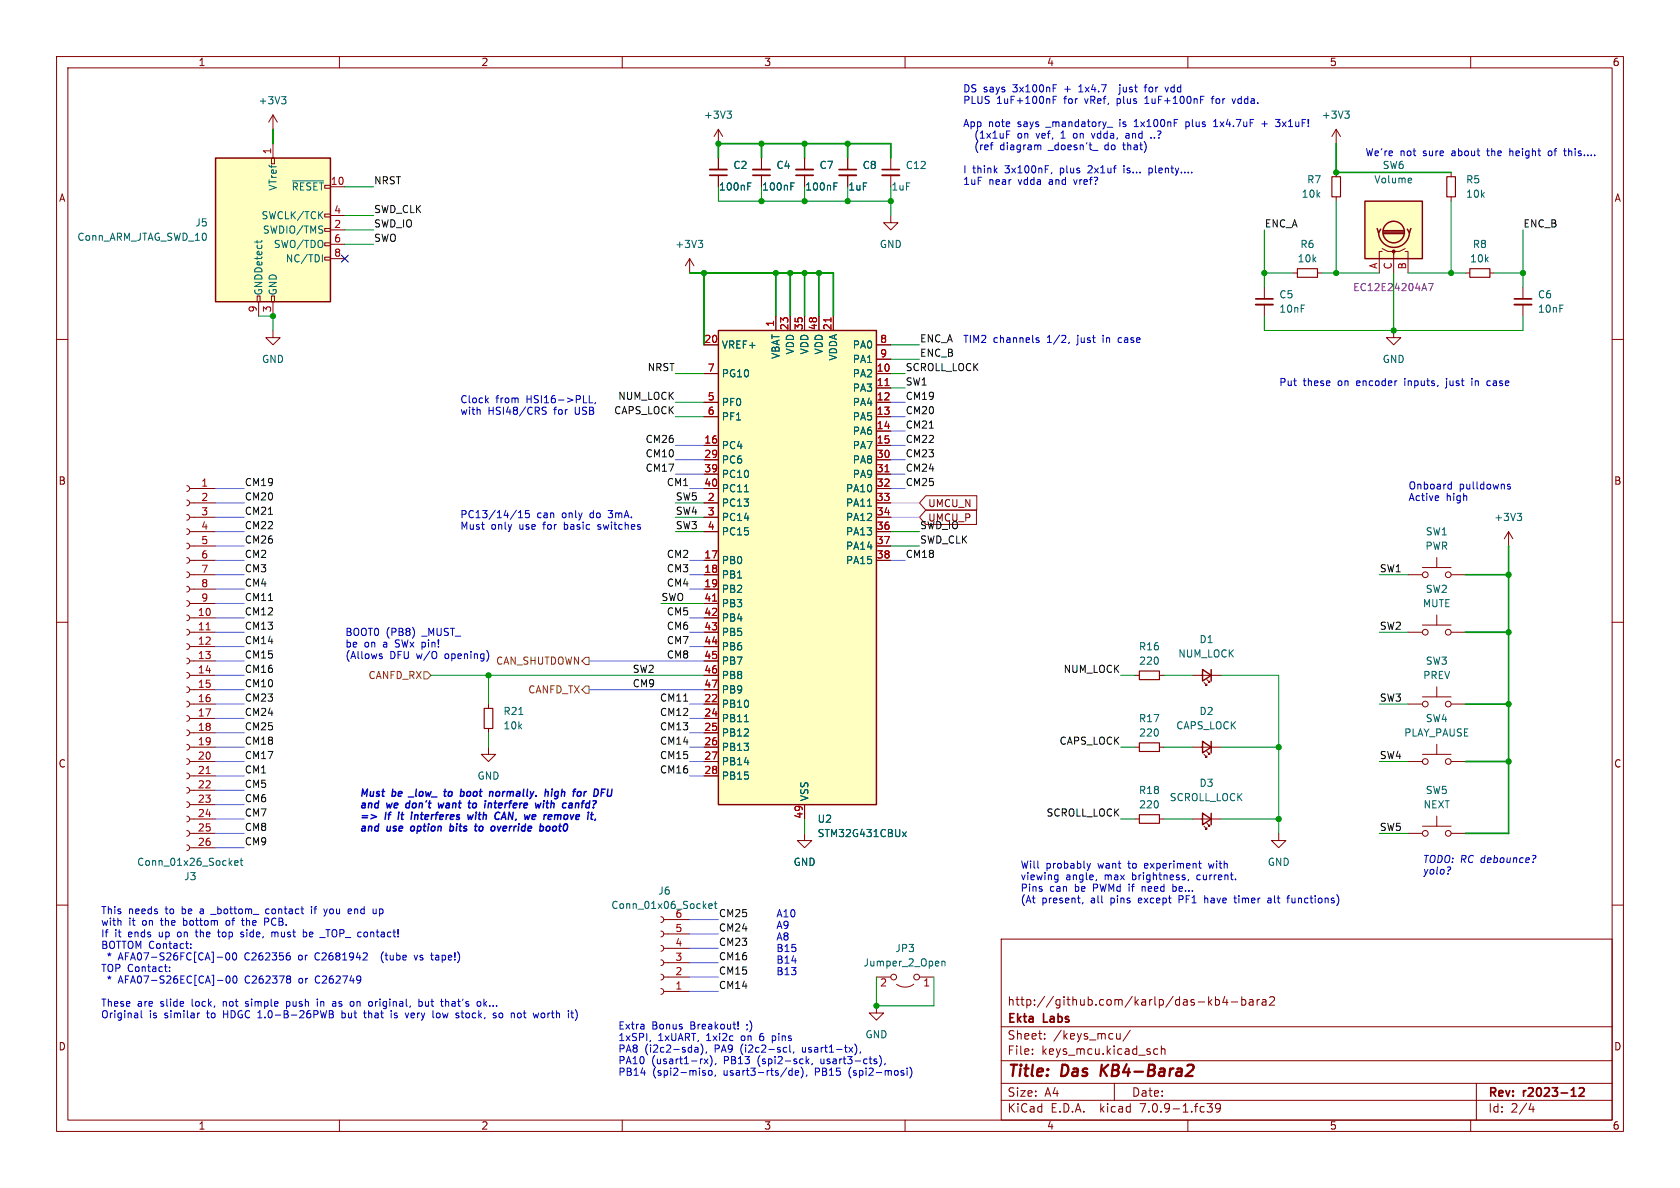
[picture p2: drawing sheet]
<svg xmlns="http://www.w3.org/2000/svg" width="297mm" height="210mm" viewBox="0 0 297 210" stroke-linecap="round" stroke-linejoin="round" font-family="sans-serif">
<g fill="none" stroke="#840000" stroke-width=".18">
<path d="M10 10h277v190h-277zM12 12h273v186h-273zM60 10v2M110 10v2M160 10v2M210 10v2M260 10v2M48 27.9h.5v1.1h-.5zM48.3 20.3v2.6M48.3 25.4v2.5M48.3 20.3l-.8 1.3M48.3 20.3l.7 1.3"/>
<path d="M57.4 37.8h1v.6h-1zM58.4 33h2.6M58.4 38.1h2.6M127 22.9v2.5M127 27.9v2.1M127 31v2M127 22.9l-.8 1.2M127 22.9l.8 1.2M134.6 27.9v2.1M134.6 31v2M142.2 27.9v2.1M142.2 31v2"/>
<path d="M149.9 27.9v2.1M149.9 31v2M157.5 38.1v1.3h1.2l-1.2 1.2-1.3-1.2h1.3M157.5 27.9v2.1M157.5 31v2M236.2 22.9l-.7 1.2M236.2 22.9v2.5M236.2 30.5v.7M236.2 34.8v.8M236.2 22.9l.8 1.2M256.5 30.5v.7M256.5 34.8v.8"/>
<path d="M10 60h2M45.5 52.3h.5v1h-.5zM45.7 53.3v2.6M48 52.3h.5v1h-.5zM48.3 58.4v1.3h1.2l-1.2 1.3-1.3-1.3h1.3M48.3 53.3v2.6M57.4 42.9h1v.5h-1zM57.4 40.4h1v.5h-1zM57.4 45.5h1v.5h-1zM58.4 40.6h2.6M58.4 43.2h2.6M58.4 45.7h2.6"/>
<path d="M121.9 45.7l-.7 1.3M121.9 45.7v2.6M121.9 45.7l.8 1.3M137.2 55.9v2.5M139.7 55.9v2.5M142.2 55.9v2.5M144.8 55.9v2.5M147.3 55.9v2.5M223.5 50.8v2M223.5 53.8v2.1M228.6 48.3h.8M232.9 48.3h.8"/>
<path d="M244.3 44.5h-.5v3.8M244.3 43.9l1.1 .6h1v.5M246.4 58.4v1.3h1.2l-1.2 1.3-1.3-1.3h1.3M248.4 44.5h.5v3.8M248.4 43.9l-1 .6h-1v3.8M259.1 48.3h.7M263.4 48.3h.8M269.2 50.8v2M269.2 53.8v2.1M285 60h2M124.5 66h2.5M124.5 71.1h2.5"/>
<path d="M124.5 73.7h2.5M124.5 78.7h2.5M124.5 61h2.5M154.9 66h2.6M154.9 68.6h2.6M154.9 71.1h2.6M154.9 73.7h2.6M154.9 76.2h2.6M154.9 78.7h2.6M154.9 61h2.6M154.9 63.5h2.6M33 98.6l.4 .1 .1 .4-.1 .3-.4 .2"/>
<path d="M33 96l.4 .2 .1 .3-.1 .4-.4 .1M33 93.5l.4 .1 .1 .4-.1 .4-.4 .1M33 90.9l.4 .2 .1 .4-.1 .3-.4 .1M33 88.4l.4 .1 .1 .4-.1 .4-.4 .1M33 85.9l.4 .1 .1 .4-.1 .3-.4 .2M33.5 99.1h4.6M33.5 96.5h4.6M33.5 94h4.6M33.5 91.4h4.6M33.5 88.9h4.6M33.5 86.4h4.6M124.5 99.1h2.5"/>
<path d="M124.5 94h2.5M124.5 91.4h2.5M124.5 88.9h2.5M124.5 86.4h2.5M124.5 81.3h2.5M124.5 83.8h2.5M154.9 99.1h2.6M154.9 96.5h2.6M154.9 94h2.6M154.9 91.4h2.6M154.9 88.9h2.6M154.9 86.4h2.6"/>
<path d="M154.9 81.3h2.6M154.9 83.8h2.6M163.7 90.2h8.9v2.5h-8.9l-1.1-1.3zM163.7 87.6h9v2.6h-9l-1.1-1.3zM254 98.6v1.7M266.7 94l-.8 1.3M266.7 94v2.5M266.7 94l.8 1.3M10 110h2M33 118.9l.4 .1 .1 .4-.1 .4-.4 .1M33 116.3l.4 .2 .1 .4-.1 .3-.4 .1M33 113.8l.4 .1 .1 .4-.1 .4-.4 .1"/>
<path d="M33 111.3l.4 .1 .1 .4-.1 .3-.4 .2M33 108.7l.4 .2 .1 .3-.1 .4-.4 .1M33 106.2l.4 .1 .1 .4-.1 .4-.4 .1M33 103.6l.4 .2 .1 .4-.1 .3-.4 .1M33 101.1l.4 .1 .1 .4-.1 .4-.4 .1M33.5 101.6h4.6M33.5 111.8h4.6M33.5 119.4h4.6M33.5 116.8h4.6M33.5 114.3h4.6M33.5 109.2h4.6M33.5 106.7h4.6"/>
<path d="M33.5 104.1h4.6M124.5 101.6h2.5M124.5 111.8h2.5M124.5 119.4h2.5M124.5 116.8h2.5M124.5 114.3h2.5M124.5 109.2h2.5M124.5 106.7h2.5M124.5 104.1h2.5M200.7 119.4h.7M205 119.4h.7M210.8 119.4h5.1"/>
<path d="M248.9 101.6h2.6M248.9 111.8h2.6M251.5 100.3h5M251.5 110.5h5M254 108.7v1.8M256.5 101.6h2.6M256.5 111.8h2.6M285 110h2M33 139.2l.4 .1 .1 .4-.1 .4-.4 .1M33 136.7l.4 .1 .1 .4-.1 .3-.4 .2M33 134.1l.4 .2 .1 .3-.1 .4-.4 .1M33 131.6l.4 .1 .1 .4-.1 .4-.4 .1"/>
<path d="M33 129l.4 .2 .1 .4-.1 .3-.4 .1M33 126.5l.4 .1 .1 .4-.1 .4-.4 .1M33 124l.4 .1 .1 .4-.1 .3-.4 .2M33 121.4l.4 .2 .1 .3-.1 .4-.4 .1M33.5 139.7h4.6M33.5 137.2h4.6M33.5 134.6h4.6M33.5 132.1h4.6M33.5 129.5h4.6M33.5 127h4.6M33.5 124.5h4.6M33.5 121.9h4.6"/>
<path d="M86.4 132.1v1.3h1.2l-1.2 1.2-1.3-1.2h1.3M86.4 124.5v.7M86.4 128.8v.7M124.5 137.2h2.5M124.5 134.6h2.5M124.5 132.1h2.5M124.5 129.5h2.5M124.5 127h2.5M124.5 124.5h2.5M124.5 121.9h2.5M200.7 132.1h.7M205 132.1h.7"/>
<path d="M210.8 132.1h5.1M212.9 133.4l.5 .5h-.3h.3v-.3M212.9 120.7l.5 .5h-.3h.3v-.3M213.4 132.8l.5 .6h-.3h.3v-.3M213.4 120.1l.5 .6h-.3h.3v-.3M248.9 134.6h2.6M248.9 124.5h2.6M251.5 123.2h5M251.5 133.4h5M254 121.4v1.8M254 131.6v1.8M256.5 134.6h2.6"/>
<path d="M256.5 124.5h2.6M10 160h2M33 149.4l.4 .1 .1 .4-.1 .3-.4 .2M33 146.8l.4 .2 .1 .3-.1 .4-.4 .1M33 144.3l.4 .1 .1 .4-.1 .4-.4 .1M33 141.7l.4 .2 .1 .4-.1 .3-.4 .1M33.5 149.9h4.6M33.5 147.3h4.6M33.5 144.8h4.6M33.5 142.2h4.6M142.2 147.3v1.3h1.3l-1.3 1.3-1.2-1.3h1.2M142.2 142.2v2.6"/>
<path d="M200.7 144.8h.7M205 144.8h.7M210.8 144.8h5.1M212.9 146.1l.5 .5h-.3h.3v-.3M213.4 145.5l.5 .6h-.3h.3v-.3M226.1 147.3v1.3h1.2l-1.2 1.3-1.3-1.3h1.3M248.9 147.3h2.6M251.5 146.1h5M254 144.3v1.8M256.5 147.3h2.6M285 160h2M116.8 162.1l.4 .1 .1 .4-.1 .3-.4 .2"/>
<path d="M116.8 164.6l.4 .1 .1 .4-.1 .4-.4 .1M116.8 167.1l.4 .2 .1 .4-.1 .3-.4 .1M116.8 169.7l.4 .1 .1 .4-.1 .4-.4 .1M116.8 172.2l.4 .2 .1 .3-.1 .4-.4 .1M116.8 174.8l.4 .1 .1 .4-.1 .3-.4 .2M117.3 162.6h4.6M117.3 165.1h4.6M117.3 167.6h4.6M117.3 170.2h4.6M117.3 172.7h4.6M117.3 175.3h4.6M154.9 177.8v1.3h1.3l-1.3 1.2-1.2-1.2h1.2"/>
<path d="M154.9 172.7h2.6M158.5 174a2.54 2.54 0 0 0 3 0M162.6 172.7h2.5M177 166h108v32h-108zM213.7 176.2v1.5M213.8 177.1l.4 .6M214.2 176.7l-.5 .6M214.9 176.2v1.5M214.9 176.8l.4-.1 .3 .3v.4l-.1 .2h-.6M216.5 176.1l-.3 1.1h.9M216.9 176.7v1M217.7 177.1h1.1"/>
<path d="M219.5 176.8l.5-.1 .2 .3v.4l-.1 .2h-.6M219.5 176.2v1.5M220.9 176.8h.6v.9M221.5 177.1h-.5a.29 .29 0 0 0-.2 .3 .29 .29 0 0 0 .2 .3l.5-.1M222.2 176.7v1M222.7 176.7l-.3 .1-.2 .2M223.2 176.8h.5l.1 .9M223.8 177.1h-.5a.29 .29 0 0 0-.2 .3 .29 .29 0 0 0 .2 .3l.5-.1M224.5 176.3l.5-.1 .2 .1 .1 .3-.9 1.1h.9M60 198v2M110 198v2M160 198v2"/>
<path d="M177 194.5h108M177 191.5h108M177 187.5h108M177 181.5h108M182.5 186.3v.1M182.5 185.5v.1M184.7 183.6v.1M184.7 182.8v.1M197 191.5v3M198 182.7v1M198 183.6l-.2 .1-.3-.1M199.8 182.1l-1.3 2"/>
<path d="M204.7 185.5l-.5-.1-.2 .3v.4l.1 .2h.6M205.3 185.5l.2-.1 .4 .1 .1 .9M205.3 184.9v1.5M210 198v2M213.4 195.1h.9l-.5 .6 .4 .1v.7l-.2 .1-.5-.1M215.7 195.7l-.2 .3h-.3l-.3-.3 .1-.5 .5-.1 .2 .1a.99 .99 0 0 1-.4 1.4h-.3M260 198v2M261 191.5v6.5M270.7 195l-.4 1.1h.9M271 195.6v1"/>
<circle cx="252" cy="111.8" r=".51"/>
<circle cx="252" cy="101.6" r=".51"/>
<circle cx="256" cy="101.6" r=".51"/>
<circle cx="256" cy="111.8" r=".51"/>
<circle cx="252" cy="124.5" r=".51"/>
<circle cx="252" cy="134.6" r=".51"/>
<circle cx="256" cy="124.5" r=".51"/>
<circle cx="256" cy="134.6" r=".51"/>
<circle cx="252" cy="147.3" r=".51"/>
<circle cx="256" cy="147.3" r=".51"/>
<circle cx="158" cy="172.7" r=".51"/>
<circle cx="162.1" cy="172.7" r=".51"/>
</g>
<path d="M125.5 31h3M133.1 31h3M140.7 31h3.1M148.3 30h3.1M156 30h3M222 52.8h3M267.7 52.8h3.1M277.8 193.8h.8M279.2 192.4l.6-.1 .2 .1 .1 .3-1 1.1h1" fill="none" stroke="#840000" stroke-width=".3"/>
<path d="M194.8 188.2l-.3 2M195.9 188.2l-1.3 1.2M210.7 188.2a.45 .45 0 0 1 .3 .6l-.1 .3-1.3 1.1h1.2" fill="none" stroke="#840000" stroke-width=".4"/>
<g fill="none" stroke="#006464" stroke-width=".18">
<path d="M49.8 17.1h.8l-.5 .5M50.3 17.6l.3 .2v.3l-.3 .3M128.5 19.6h.8l-.4 .5M237.7 19.6h.8l-.4 .5M51.7 32h5.5M129.1 20.1l.2 .3v.3l-.2 .2M132.2 32.9h.4M132.2 32.3h.6M139.8 32.9h.4M139.8 32.3h.6M147.4 32.9h.5M147.4 32.3h.6"/>
<path d="M238.3 20.1l.2 .3v.3l-.2 .2M249.4 31.5l.2 .3-.6 .1M249.5 32.3h-.1M45.5 42.5v.5M46.3 42.5l-.1 .2M57 45v1.3M123.4 42.5h.8l-.4 .5M124 43l.2 .2v.3l-.2 .3M131.6 86.9h.7M153.4 89.5h.7M268.2 90.7h.8l-.4 .5M268.8 91.2l.2 .3v.3l-.2 .2"/>
<path d="M91.7 126.3h.8M131.6 127.6h.7M41.5 152.6l.6-.2-.1-.2-.3-.1-.2 .2v.6h.5M42.5 152.1h.4M42.6 151.7v1.1l.3 .2M126.3 159.8h.5M126.5 159.3v1.2M159.5 147.1l.7 .8M160.2 147.1l-.7 .8M125.3 160.2l.6-.1v-.3h-.4l-.2 .1 .1 .6h.5M166.5 169.9v.9M166.5 170l.2-.1 .3 .1 .1 .8"/>
</g>
<path d="M125.5 30h3M133.1 30h3M140.7 30h3.1M148.3 31h3.1M156 31h3M222 53.8h3M267.7 53.8h3.1" fill="none" stroke="#840000" stroke-width=".33"/>
<path d="M146.9 56.2v.7M156.5 68.2h.7M156.5 83.4h.7M36.4 111.3h.8M126 106.3h.7M36.4 136.7h.8" fill="none" stroke="#a90000" stroke-width=".18"/>
<path d="M235.5 31.2h1.5v3.6h-1.5zM255.8 31.2h1.5v3.6h-1.5zM229.4 47.5h3.5v1.5h-3.5zM259.8 47.5h3.6v1.5h-3.6zM201.4 118.6h3.6v1.5h-3.6zM85.6 125.2h1.5v3.6h-1.5zM201.4 131.3h3.6v1.5h-3.6zM201.4 144h3.6v1.5h-3.6z" fill="none" stroke="#840000" stroke-width=".2"/>
<g fill="#ffffc2" stroke="#ffffc2" stroke-width=".18">
<path d="M38.1 27.9h20.3v25.4h-20.3z"/>
<path d="M241.3 35.6h10.2v10.1h-10.2z"/>
<path d="M127 58.4h27.9v83.8h-27.9z"/>
</g>
<g fill="none" stroke="#840000" stroke-width=".25">
<path d="M38.1 27.9h20.3v25.4h-20.3zM241.3 35.6h10.2v10.1h-10.2zM127 58.4h27.9v83.8h-27.9zM243.5 40.4l.2 .7 .4-.6M243.7 41a2.73 2.73 0 0 0 2.7 2.7 2.73 2.73 0 0 0 2.8-2.7M244.6 41.3h3.6M244.6 41h3.6M244.6 40.8h3.6M249.4 40.4l-.2 .7-.4-.6M212.6 118.4l1.5 1-1.5 1zM214.1 118.4v2M212.6 131.1l1.5 1-1.5 1z"/>
<path d="M214.1 131.1v2M212.6 143.8l1.5 1-1.5 1zM214.1 143.8v2"/>
<circle cx="246.4" cy="41" r="1.9"/>
</g>
<circle cx="246.4" cy="44.4" r=".25" fill="#840000" stroke="#840000" stroke-width=".18"/>
<path d="M252.5 50.1h.9l-.6 1.3" fill="none" stroke="#840084" stroke-width=".18"/>
<path d="M74.9 118.7h.7l.6 .7-.6 .6h-.7zM103.5 116.2h.6v1.3h-.6l-.6-.7zM103.5 121.3h.6v1.3h-.6l-.6-.7z" fill="none" stroke="#725600" stroke-width=".18"/>
<path d="M164.3 75.7h.7M47.5 90.9h.7M47.5 106.2h.7M120.9 123.9h.7" fill="none" stroke="#0f0f0f" stroke-width=".18"/>
<g fill="none" stroke="#0000c2" stroke-width=".18">
<path d="M186.2 15h.6M186.2 17.6h.4M186.8 17h-.6v1.3M190.7 16.2h.7M190.8 15.3h-.1M198 15v.1M198 15.4l-.1 1.2M202.3 15.4h.5M202.4 18.3h.7M202.6 17.2l-.2 .2M202.8 15l-.3 .2v1M206 15.4l.3 .8 .3-.8"/>
<path d="M212.3 17h.6M214.1 17.4h.5M214.6 17l-.3 .2v1.1M217.8 17.4l.3 .9 .3-.9M185.3 26.6h.9M185.9 30.5l-.1 .2M187.6 24.4h.7M190.2 23.6h-.3l-.1 .2v.5l.4 .1M193 23.6l.3 .8 .3-.8M195.4 25.7l-.1 .2 .1 .5M195.7 22.5h1M198.5 25.6h.4"/>
<path d="M198.6 25.2v1.1l.3 .2M198.7 29.3v.1M198.7 29.7v.9M199.1 23.6h.5v.8M199.6 23.9h-.4l-.2 .2 .2 .3h.4M200.5 22.4h.7M200.8 21.3l-.3 .2M203.1 29.7v1.3M203.1 30.5l.4 .1M203.5 29.7l-.4 .1M204.1 24.3v.1M209.6 22.3l.4 .1"/>
<path d="M209.6 21.5v1.3M210 21.5l-.4 .1M214.5 22.4h.8M214.5 21.5l.4-.4v1.3M223.1 21.9h.9M223.6 21.4v1M225.5 21.1h.8l-.4 .5 .3 .1 .1 .4-.3 .3h-.3M266.9 26.3v1.2M267.1 26.7l-.2 .1M274.1 26.7h-.3l-.1 .2 .1 .5 .3 .1M276.4 26.7h.5M276.6 27.3l.3 .2"/>
<path d="M183.2 59.9l.5 .4-.2 .2h-.3M183.6 59.8l-.3-.1-.1 .2M197.9 59.7l-.2 .2v.4l.2 .2M86 70.7l.3 .5M86.3 70.4l-.4 .4M95.9 72.5l.5 .2 .2 .3-.3 .2h-.5M104.2 69.9v1.3h.6M105.3 71.1l-.2 .3M189 60.5l-.1 .2M255.7 68.4l-.2 .2M255.7 66.9v.1M260.2 66.9v.1"/>
<path d="M260.2 67.3v.9M262.9 67.9l.2 .3 .4-.1M263.5 67.4l-.4-.1-.2 .3M91.3 90.2l-1.1 1.6M91.7 91.5h.7M91.7 90.6l.3-.3v1.2M93.5 90.3h-.6v.6l.2-.2 .4 .1 .1 .2-.1 .4-.1 .1-.5-.1M105.7 93.5l.1 .1M105.9 92.7l-.2 .2 .2 .2M254.3 87.7v.2l-.6 .2M256.2 85.6l.4 .1M256.6 85.2v1.2"/>
<path d="M256.6 86.4h-.4M267 85.7l-.3-.1-.2 .2 .1 .2 .4 .1v.3h-.5M67.1 115.9l.5 .3-.1 .2h-.3M67.1 115.6h.4M73.2 111.4v.9M86.3 115.3l.1 .5-.1 .7M186.7 154.7h.3M187 154.7v1l-.1 .2h-.3M187 155.5h-.3M191.4 159.5l-.1 .3M192.2 152.6l.3 .9M192.5 153.5l-.2 .3"/>
<path d="M192.8 152.6l-.3 .9M193.9 155.5l-.2 .2M201.9 156.7v.9M202.1 156.7l-.2 .1M207.4 156.3v1.3M207.4 157.5l.3 .1M207.7 156.7l-.3 .1M208.4 158.3v1.3M208.4 159h.5M210.1 155.5l-.1 .2M211.9 152.6h.5M212.1 153.4l.3 .1"/>
<path d="M213 158.3v1.3M213.3 158.8l-.3 .1M213.6 152.6l.3 .9M218.1 158.8h.5M218.3 158.3v1.1l.3 .2M224.2 158.8h.4l.1 .8M224.7 159.1h-.4l-.2 .2 .2 .3 .4-.1M227.5 158.8h.5M228 158.3l-.3 .1M228.4 158.8v.6l.2 .2M256.3 153.3l.2 .1-.1 .3M271.1 151.2h.3l.1 .2-.3 .4"/>
<path d="M25 178.7v1l.1 .2M30 171.6v.1M30 171v.1M33.7 167.5v.2M33.7 166.9v.1M34.5 164.8h.5M34.7 164.3l.1 1.3M34.9 179.1v.8M35.3 179.1l-.4 .2M37.2 161.6h1M38.4 169.2h.9M38.4 164.8h.5"/>
<path d="M38.4 173.3h1M38.6 164.3v1.1l.3 .2M40 168.6l.2-.2a.68 .68 0 0 1 .4 .7 .68 .68 0 0 1-.4 .6l-.2-.1-.1-.4zM40.1 162.8l-.1 .2 .1 .5M40.1 172.6l.2-.1a.68 .68 0 0 1 .4 .7 .68 .68 0 0 1-.4 .6l-.2-.1-.1-.4zM41.2 168.6l.2-.2a.68 .68 0 0 1 .4 .7 .68 .68 0 0 1-.4 .6l-.2-.1-.1-.4zM41.3 172.6l.2-.1a.68 .68 0 0 1 .4 .7 .68 .68 0 0 1-.4 .6l-.2-.1-.1-.4zM42.7 162.7h.5M42.9 162.3v1.1l.3 .2M43 164.8h-.3l-.1 .2 .5 .4M43.1 165.4l-.2 .2h-.3M43.4 177.8l.1 .1"/>
<path d="M43.6 177l-.2 .2 .2 .3M47.4 162.4l-.6-.1v1.3M47.4 162.9l-.6 .1M47.5 160.7h-.4l-.1 .2v.5l.5 .1M48.1 164.9l.3-.1 .2 .1M48.1 164.8v.8M48.6 164.9v.7M48.8 164.8l-.2 .1M50.7 177v1.3M50.7 177.8l.3 .1M51 177l-.3 .1M51.3 169v.6"/>
<path d="M51.3 172.6v.3M51.3 173.2v.5M53.6 164.8h.4l.2 .2-.1 .6h-.5M55.1 160.3v.1M55.1 160.7v.8M55.5 160.7h.5M55.9 168.5l-.2 .5 .2 .6M56 172.6l-.3 .5 .3 .6M56.1 176.6v.1M56.1 177v.9M57.6 164.3h.7M57.7 178.7l-.3 1.2"/>
<path d="M57.9 160.7l-.3 .8M58.2 178.7v1.2l.7-.1v-.3l-.3-.2M58.2 179.3h.4M58.6 178.7l.3 .2-.3 .4M58.9 177h.3l.2 .2v.7M59.4 177.8l-.5 .1M59.4 177.3l-.5 .1M60.5 179.9h.3M60.5 178.7v1.2M60.8 179.1h-.3M61.7 160.7h.4v.3l-.6 .1M62.1 161.5h-.4"/>
<path d="M62.5 177.1l.1 .2-.1 .5M64.3 179.1h.4M64.4 178.7v1l.3 .2M66.5 160.7v.8M66.5 161.4l-.1 .1M67.8 168.3a1.46 1.46 0 0 0 0 1.9M69.2 179.1v.8M69.7 179.9h.4M69.9 179.1l-.2 .2 .2 .2M72.2 179.1l-.3 .8M73.2 168.9l.3 .8 .3-.8M74.1 177.1l.3-.1 .3 .3-.2 .5h-.4"/>
<path d="M74.1 176.6v1.3M75.2 177v.7l.2 .2M77.1 168.9h-.1M77.1 169.2l-.1 .2 .1 .3M77.7 179.1h-.3l-.3 .2 .1 .5 .2 .1h.3M78.8 177.1h.5v.8M81.5 179.1h.5M81.7 178.7v1l.3 .2M84.8 177l.2 .3v.3l-.2 .3M85.6 176.6v1.3M85.7 177.4l.3 .5M86 177l-.4 .5"/>
<path d="M87.5 179.5l.2 .2-.2 .2M87.5 179.1h.2M88.8 179.1h-.3l-.3 .2 .1 .5 .2 .1h.3M91.6 179.1h.3l.2 .2M92.1 179.7l-.2 .2h-.3M95.7 179.7l.2 .2 .4-.1M96.3 179.2l-.4-.1-.2 .2M101.7 178.5a1.46 1.46 0 0 1 0 1.9M115 183.9l-.1 .2M122.9 185.2h.5v.8M123.4 185.5h-.4l-.2 .2 .2 .3 .4-.1M123.9 184.5a1.47 1.47 0 0 1 .1 1.9"/>
<path d="M124.4 189.7h.3v.2l-.1 .2h-.3M124.4 189.2l.3 .1M124.5 187.2l.7 .8M124.9 185.9l-.1 .3M125.2 187.2l-.7 .8M125.3 189.3l.3-.1 .3 .3v.3l-.3 .3-.3-.1-.1-.2zM125.5 186.6a1.46 1.46 0 0 1 0 1.9M126.5 190l-.1 .3M126.6 188l-.2 .2M130.5 181.8v.1M130.5 180.6v.8M136.5 183.1v1.3"/>
<path d="M136.5 183.9l.2 .1M136.7 183.1l-.2 .1M138.7 185.2h.4M139.1 185.9l-.4 .1M139.4 189.8l.3 .3 .3-.1M139.6 184.7v1.1l.2 .2M140 189.3l-.3-.1-.3 .3M140 188.8v1.3M140.3 185.9l-.1 .3M140.6 189.7l.6-.2-.1-.2-.3-.1-.2 .2v.6h.5M141.9 189.2v.8l-.3 .6M142.5 186.8v1.2"/>
<path d="M142.6 190l-.1 .3M142.6 187.6l.4 .4M143 187.2l-.5 .5M143.6 188l-.1 .2M150.1 185.2l.6 .8M150.7 185.2l-.6 .8M151.1 184.5a1.47 1.47 0 0 1 .1 1.9M152.1 185.9l-.1 .3M154.7 187.6l.3 .1v.2l-.1 .1h-.3M154.7 187.2l.3 .1M155.5 186.6a1.47 1.47 0 0 1 0 1.9M156.5 188l-.1 .2"/>
<path d="M159.6 189.7l.2 .1-.2 .3M159.6 189.2l.2 .1M160.4 188.8v.1M160.4 189.2v.9M160.8 188.6a1.46 1.46 0 0 1 0 2"/>
</g>
<g fill="none" stroke="#0000c2" stroke-width=".25">
<path d="M78.5 139.9h.4M78.7 139.5l-.1 1.1 .2 .2M81.8 139.9l.3 .3-.2 .4M88.1 139.9l-.3 .1-.2 .5 .2 .3 .4-.1M97.6 139.9l-.1 .9M97.6 139.5v.1M98.6 139.9l-.4 .1-.2 .5 .3 .3h.2M103.3 139.9l-.1 .9M103.7 139.9l-.4 .3M108.2 139.5l-.1 1-.2 .2-.3 .1M65.6 144l1 .4-1.1 .3M70.5 144l-.1 .9"/>
<path d="M71.9 142.1l-.2 .5 .2 .2M72.2 140.9h.9M72.7 146.2l-.1 .5 .2 .2M72.8 143.6v.1M77.5 142l.1 .8 .3-.6 .2 .6 .4-.8M79.6 146.1h.5M79.7 145.6l-.2 1.3M80.1 146.8l-.2 .1-.4-.1M82.7 144l.1 .9 .3-.6 .2 .6 .4-.9M83.9 146.1h.5M84 142l-.4 .1-.1 .5 .2 .2h.3M85.2 146.1l-.4 .1-.1 .5 .2 .2 .3-.1"/>
<path d="M86.6 142l.3 .1-.1 .7M88 146.1l.2 .8 .4-.8M88.7 144.5h.6M89.2 143.6l-.6 1.3M94.3 144l.4 .1v.2l-.6 .1M94.6 144.8l-.2 .1M95.6 142l-.3 .8M96.1 142l-.1 .8M96.5 142h.5M96.6 146.2l.2-.1 .4 .1v.5l-.2 .1-.3 .1-.1-.1zM96.8 141.5l-.2 1.1 .3 .2M98.3 144l.3 .2"/>
<path d="M98.6 144.2v.7M98.8 144l-.2 .2M101.8 142l-.1 .8M102.2 142l-.4 .1"/>
</g>
<g fill="none" stroke="#009600" stroke-width=".18">
<path d="M61 38.1h5M61 33h5M127 33v2.6h30.5M134.6 33v2.6M142.2 33v2.6M149.9 33v2.6M157.5 33v5.1M236.2 35.6v12.7M256.5 35.6v12.7M45.7 55.9h2.6v2.5M61 43.2h5M61 40.6h5"/>
<path d="M223.5 48.3h5.1M223.5 55.9v2.5h45.7v-2.5M223.5 40.6v10.2M233.7 48.3h10.1M246.4 48.3v10.1M248.9 48.3h10.2M264.2 48.3h5M269.2 40.6v10.2M119.4 66h5.1M119.4 73.7h5.1M119.4 71.1h5.1M157.5 63.5h5.1"/>
<path d="M157.5 61h5.1M157.5 66h2.5M157.5 68.6h2.5M119.4 94h5.1M119.4 91.4h5.1M119.4 88.9h5.1M157.5 94h5.1M157.5 96.5h5.1M76.2 119.4h48.3M86.4 119.4v5.1M116.8 106.7h7.7M198.1 119.4h2.6"/>
<path d="M205.7 119.4h5.1M215.9 119.4h10.2v27.9M243.8 101.6h5.1M243.8 111.8h5.1M86.4 129.5v2.6M198.1 132.1h2.6M205.7 132.1h5.1M215.9 132.1h10.2M243.8 134.6h5.1M243.8 124.5h5.1M142.2 144.8v2.5M198.1 144.8h2.6"/>
<path d="M205.7 144.8h5.1M215.9 144.8h10.2M243.8 147.3h5.1M154.9 172.7v5.1h10.2v-5.1"/>
</g>
<g fill="none" stroke="#009600" stroke-width=".3">
<path d="M48.3 22.9v2.5M127 27.9v-2.5h30.5v2.5M134.6 25.4v2.5M142.2 25.4v2.5M149.9 25.4v2.5M236.2 25.4v5.1h20.3M121.9 48.3h25.4v7.6M124.5 48.3v12.7M137.2 48.3v7.6M139.7 48.3v7.6M142.2 48.3v7.6M144.8 48.3v7.6"/>
<path d="M266.7 96.5v50.8h-7.6M259.1 111.8h7.6M259.1 101.6h7.6M259.1 134.6h7.6M259.1 124.5h7.6"/>
</g>
<g fill="none" stroke="#208bff" stroke-width=".18">
<path d="M119.4 78.7h5.1M157.5 78.7h2.5M157.5 73.7h2.5M157.5 76.2h2.5M157.5 71.1h2.5M38.1 86.4h5.1M38.1 99.1h5.1M38.1 91.4h5.1M38.1 88.9h5.1M38.1 94h5.1M38.1 96.5h5.1M119.4 81.3h5.1"/>
<path d="M119.4 83.8h5.1M121.9 86.4h2.6M121.9 99.1h2.6M157.5 86.4h2.5M157.5 99.1h2.5M157.5 81.3h2.5M157.5 83.8h2.5M38.1 104.1h5.1M38.1 114.3h5.1M38.1 109.2h5.1M38.1 111.8h5.1M38.1 101.6h5.1"/>
<path d="M38.1 106.7h5.1M38.1 116.8h5.1M38.1 119.4h5.1M104.1 116.8h20.4M121.9 104.1h2.6M121.9 114.3h2.6M121.9 109.2h2.6M121.9 111.8h2.6M121.9 101.6h2.6M38.1 134.6h5.1M38.1 137.2h5.1M38.1 129.5h5.1"/>
<path d="M38.1 132.1h5.1M38.1 121.9h5.1M38.1 127h5.1M38.1 124.5h5.1M38.1 139.7h5.1M104.1 121.9h20.4M121.9 134.6h2.6M121.9 137.2h2.6M121.9 129.5h2.6M121.9 132.1h2.6M121.9 127h2.6M121.9 124.5h2.6"/>
<path d="M38.1 144.8h5.1M38.1 142.2h5.1M38.1 149.9h5.1M38.1 147.3h5.1M121.9 175.3h5.1M121.9 165.1h5.1M121.9 162.6h5.1M121.9 172.7h5.1M121.9 170.2h5.1M121.9 167.6h5.1"/>
</g>
<path d="M157.5 88.9h5.1M157.5 91.4h5.1" fill="none" stroke="#f548ff" stroke-width=".18"/>
<path d="M60.4 45.1l1.2 1.2M61.6 45.1l-1.2 1.2" fill="none" stroke="#000084" stroke-width=".18"/>
<g fill="#009600" stroke="#009600" stroke-width=".18">
<circle cx="124.5" cy="48.3" r=".46"/>
<circle cx="48.3" cy="55.9" r=".46"/>
<circle cx="86.4" cy="119.4" r=".46"/>
<circle cx="154.9" cy="177.8" r=".46"/>
<circle cx="149.9" cy="25.4" r=".46"/>
<circle cx="149.9" cy="35.6" r=".46"/>
<circle cx="157.5" cy="35.6" r=".46"/>
<circle cx="134.6" cy="35.6" r=".46"/>
<circle cx="142.2" cy="35.6" r=".46"/>
<circle cx="139.7" cy="48.3" r=".46"/>
<circle cx="142.2" cy="48.3" r=".46"/>
<circle cx="137.2" cy="48.3" r=".46"/>
<circle cx="144.8" cy="48.3" r=".46"/>
<circle cx="127" cy="25.4" r=".46"/>
<circle cx="134.6" cy="25.4" r=".46"/>
<circle cx="142.2" cy="25.4" r=".46"/>
<circle cx="266.7" cy="111.8" r=".46"/>
<circle cx="266.7" cy="101.6" r=".46"/>
<circle cx="246.4" cy="58.4" r=".46"/>
<circle cx="266.7" cy="124.5" r=".46"/>
<circle cx="236.2" cy="48.3" r=".46"/>
<circle cx="269.2" cy="48.3" r=".46"/>
<circle cx="256.5" cy="48.3" r=".46"/>
<circle cx="223.5" cy="48.3" r=".46"/>
<circle cx="236.2" cy="30.5" r=".46"/>
<circle cx="266.7" cy="134.6" r=".46"/>
<circle cx="226.1" cy="144.8" r=".46"/>
<circle cx="226.1" cy="132.1" r=".46"/>
</g>
<g font-size="2.8" fill="#840000">
<text x="178" y="190.9">Title:</text>
<text x="187.7" y="190.9">Das</text>
<text x="195.4" y="190.9">KB4-Bara2</text>
</g>
<g font-size="2.1" fill="#840000">
<text x="178" y="178">http://github.com/karlp/das-kb4-bara2</text>
<text x="178" y="184">Sheet:</text>
<text x="178" y="181.2">Ekta</text>
<text x="184.5" y="181.2">Labs</text>
<text x="186.2" y="184">/keys_mcu/</text>
<text x="178" y="186.7">File:</text>
<text x="184.1" y="186.7">keys_mcu.kicad_sch</text>
<text x="178" y="196.9">KiCad</text>
<text x="178" y="194.1">Size:</text>
<text x="184.7" y="194.1">A4</text>
<text x="185.7" y="196.9">E.D.A.</text>
<text x="194.6" y="196.9">kicad</text>
<text x="200" y="194.1">Date:</text>
<text x="201.8" y="196.9">7.0.9-1.fc39</text>
<text x="263" y="194.3">Rev:</text>
<text x="263" y="196.9">Id:</text>
<text x="267.1" y="196.9">2/4</text>
<text x="269.4" y="194.3">r2023-12</text>
</g>
<g font-size="1.8" fill="#840000">
<text x="35" y="11.9">1</text>
<text x="85" y="11.9">2</text>
<text x="135" y="11.9">3</text>
<text x="185" y="11.9">4</text>
<text x="235" y="11.9">5</text>
<text x="285" y="11.9">6</text>
<text x="10.3" y="35.9">A</text>
<text x="285.3" y="35.9">A</text>
<text x="10.3" y="85.9">B</text>
<text x="164" y="89.9">UMCU_N</text>
<text x="285.3" y="85.9">B</text>
<text x="164" y="92.4">UMCU_P</text>
<text x="10.3" y="135.9">C</text>
<text x="285.3" y="135.9">C</text>
<text x="10.3" y="185.9">D</text>
<text x="285.3" y="185.9">D</text>
<text x="35" y="199.9">1</text>
<text x="85" y="199.9">2</text>
<text x="135" y="199.9">3</text>
<text x="185" y="199.9">4</text>
<text x="235" y="199.9">5</text>
<text x="285" y="199.9">6</text>
</g>
<g font-size="1.8" fill="#0000c2">
<text x="170.2" y="16.4">DS says</text>
<text x="179.2" y="16.4">3x100nF</text>
<text x="188.4" y="16.4">+</text>
<text x="191.2" y="16.4">1x4.7</text>
<text x="198.8" y="16.4">just</text>
<text x="203.5" y="16.4">for</text>
<text x="207.3" y="16.4">vdd</text>
<text x="170.2" y="18.5">PLUS</text>
<text x="170.2" y="22.5">App</text>
<text x="174.7" y="22.5">note</text>
<text x="176.2" y="18.5">1uF+100nF</text>
<text x="180" y="22.5">says</text>
<text x="185.4" y="22.5">_mandatory_</text>
<text x="188.2" y="18.5">for</text>
<text x="192.1" y="18.5">vRef,</text>
<text x="197.9" y="18.5">plus</text>
<text x="198.4" y="22.5">is</text>
<text x="201.2" y="22.5">1x100nF</text>
<text x="203.1" y="18.5">1uF+100nF</text>
<text x="210.5" y="22.5">plus</text>
<text x="215.1" y="18.5">for</text>
<text x="215.6" y="22.5">1x4.7uF</text>
<text x="219" y="18.5">vdda.</text>
<text x="224.3" y="22.5">+</text>
<text x="227" y="22.5">3x1uF!</text>
<text x="172.5" y="24.6">(1x1uF</text>
<text x="172.5" y="26.6">(ref</text>
<text x="177.1" y="26.6">diagram</text>
<text x="180.2" y="24.6">on</text>
<text x="183.7" y="24.6">vef,</text>
<text x="186" y="26.6">_doesn't_</text>
<text x="188.3" y="24.6">1</text>
<text x="190.6" y="24.6">on</text>
<text x="194.1" y="24.6">vdda,</text>
<text x="196" y="26.6">do</text>
<text x="199.5" y="26.6">that)</text>
<text x="200.3" y="24.6">and</text>
<text x="204.9" y="24.6">..?</text>
<text x="241.3" y="27.7">We're</text>
<text x="247.5" y="27.7">not</text>
<text x="251.7" y="27.7">sure</text>
<text x="256.9" y="27.7">about</text>
<text x="263.4" y="27.7">the</text>
<text x="267.5" y="27.7">height</text>
<text x="274.6" y="27.7">of</text>
<text x="277.6" y="27.7">this....</text>
<text x="170.2" y="30.7">I</text>
<text x="170.2" y="32.8">1uF</text>
<text x="172" y="30.7">think</text>
<text x="174.8" y="32.8">near</text>
<text x="177.8" y="30.7">3x100nF,</text>
<text x="180.1" y="32.8">vdda</text>
<text x="185.7" y="32.8">and</text>
<text x="187.7" y="30.7">plus</text>
<text x="190.3" y="32.8">vref?</text>
<text x="192.8" y="30.7">2x1uf</text>
<text x="199.3" y="30.7">is...</text>
<text x="203.9" y="30.7">plenty....</text>
<text x="170.2" y="60.7">TIM2</text>
<text x="175.6" y="60.7">channels</text>
<text x="185.2" y="60.7">1/2,</text>
<text x="190.7" y="60.7">just</text>
<text x="195.4" y="60.7">in</text>
<text x="198.3" y="60.7">case</text>
<text x="81.3" y="71.4">Clock</text>
<text x="87.7" y="71.4">from</text>
<text x="93.2" y="71.4">HSI16-&gt;PLL,</text>
<text x="226.1" y="68.3">Put</text>
<text x="230.4" y="68.3">these</text>
<text x="236.6" y="68.3">on</text>
<text x="240.1" y="68.3">encoder</text>
<text x="248.8" y="68.3">inputs,</text>
<text x="256.3" y="68.3">just</text>
<text x="261" y="68.3">in</text>
<text x="263.9" y="68.3">case</text>
<text x="81.3" y="73.4">with</text>
<text x="86.3" y="73.4">HSI48/CRS</text>
<text x="98.1" y="73.4">for</text>
<text x="101.9" y="73.4">USB</text>
<text x="248.9" y="86.6">Onboard</text>
<text x="248.9" y="88.7">Active</text>
<text x="255.7" y="88.7">high</text>
<text x="258" y="86.6">pulldowns</text>
<text x="81.3" y="91.7">PC13/14/15</text>
<text x="81.3" y="93.7">Must</text>
<text x="86.8" y="93.7">only</text>
<text x="91.9" y="93.7">use</text>
<text x="94.9" y="91.7">can</text>
<text x="96.3" y="93.7">for</text>
<text x="99.5" y="91.7">only</text>
<text x="100.2" y="93.7">basic</text>
<text x="104.6" y="91.7">do</text>
<text x="106.4" y="93.7">switches</text>
<text x="108" y="91.7">3mA.</text>
<text x="61" y="112.5">BOOT0</text>
<text x="68.2" y="112.5">(PB8)</text>
<text x="74.9" y="112.5">_MUST_</text>
<text x="61" y="114.5">be</text>
<text x="61" y="116.6">(Allows</text>
<text x="64.4" y="114.5">on</text>
<text x="67.8" y="114.5">a</text>
<text x="68.9" y="116.6">DFU w/O</text>
<text x="70.2" y="114.5">SWx pin!</text>
<text x="78.9" y="116.6">opening)</text>
<text x="63.5" y="140.9">Must</text>
<text x="63.5" y="143">and</text>
<text x="68.4" y="143">we</text>
<text x="69.3" y="140.9">be</text>
<text x="72.3" y="143">don't</text>
<text x="73" y="140.9">_low_</text>
<text x="78.6" y="143">want</text>
<text x="79.6" y="140.9">to</text>
<text x="82.9" y="140.9">boot</text>
<text x="84.4" y="143">to</text>
<text x="87.8" y="143">interfere</text>
<text x="88.6" y="140.9">normally.</text>
<text x="97.3" y="143">with</text>
<text x="98.9" y="140.9">high</text>
<text x="102.6" y="143">canfd?</text>
<text x="104.4" y="140.9">for</text>
<text x="63.5" y="145">=&gt;</text>
<text x="63.5" y="147.1">and</text>
<text x="68.1" y="145">If</text>
<text x="68.4" y="147.1">use</text>
<text x="70.9" y="145">it</text>
<text x="73.2" y="147.1">option</text>
<text x="73.7" y="145">interferes</text>
<text x="80.6" y="147.1">bits</text>
<text x="84.3" y="145">with</text>
<text x="85.5" y="147.1">to</text>
<text x="88.9" y="147.1">override</text>
<text x="89.6" y="145">CAN,</text>
<text x="95.3" y="145">we</text>
<text x="98" y="147.1">boot0</text>
<text x="99.2" y="145">remove</text>
<text x="180.3" y="153.6">Will</text>
<text x="180.3" y="155.7">viewing</text>
<text x="184.9" y="153.6">probably</text>
<text x="188.4" y="155.7">angle,</text>
<text x="194.2" y="153.6">want</text>
<text x="195.4" y="155.7">max</text>
<text x="199.8" y="153.6">to</text>
<text x="200.4" y="155.7">brightness,</text>
<text x="202.8" y="153.6">experiment</text>
<text x="212.1" y="155.7">current.</text>
<text x="214.4" y="153.6">with</text>
<text x="251.5" y="152.6">TODO: RC debounce?</text>
<text x="251.5" y="154.7">yolo?</text>
<text x="17.8" y="161.7">This</text>
<text x="22.7" y="161.7">needs</text>
<text x="29.4" y="161.7">to</text>
<text x="32.4" y="161.7">be</text>
<text x="35.8" y="161.7">a</text>
<text x="38.1" y="161.7">_bottom_</text>
<text x="47.8" y="161.7">contact</text>
<text x="56.1" y="161.7">if</text>
<text x="58.6" y="161.7">you</text>
<text x="63" y="161.7">end</text>
<text x="67.6" y="161.7">up</text>
<text x="180.3" y="157.7">Pins</text>
<text x="180.3" y="159.8">(At</text>
<text x="184.2" y="159.8">present,</text>
<text x="185.6" y="157.7">can</text>
<text x="190.1" y="157.7">be</text>
<text x="193" y="159.8">all</text>
<text x="193.5" y="157.7">PWMd if</text>
<text x="196.6" y="159.8">pins</text>
<text x="201.7" y="159.8">except</text>
<text x="202.5" y="157.7">need</text>
<text x="208.2" y="157.7">be...</text>
<text x="209.1" y="159.8">PF1</text>
<text x="213.8" y="159.8">have</text>
<text x="219.3" y="159.8">timer</text>
<text x="225.4" y="159.8">alt</text>
<text x="229.1" y="159.8">functions)</text>
<text x="17.8" y="163.7">with</text>
<text x="17.8" y="165.8">If</text>
<text x="17.8" y="167.8">BOTTOM Contact:</text>
<text x="20.3" y="165.8">it</text>
<text x="22.8" y="163.7">it</text>
<text x="22.8" y="165.8">ends</text>
<text x="25.3" y="163.7">on</text>
<text x="28.4" y="165.8">up</text>
<text x="28.7" y="163.7">the</text>
<text x="31.8" y="165.8">on</text>
<text x="32.9" y="163.7">bottom</text>
<text x="35.3" y="165.8">the</text>
<text x="39.4" y="165.8">top</text>
<text x="40.6" y="163.7">of</text>
<text x="43.6" y="165.8">side,</text>
<text x="43.7" y="163.7">the</text>
<text x="47.8" y="163.7">PCB.</text>
<text x="49.3" y="165.8">must</text>
<text x="55" y="165.8">be</text>
<text x="58.5" y="165.8">_TOP_ contact!</text>
<text x="137.2" y="162.2">A10</text>
<text x="137.2" y="164.3">A9</text>
<text x="137.2" y="166.3">A8</text>
<text x="17.8" y="171.9">TOP Contact:</text>
<text x="19" y="169.9">*</text>
<text x="19" y="174">*</text>
<text x="21.1" y="169.9">AFA07-S26FC[CA]-00</text>
<text x="21.1" y="174">AFA07-S26EC[CA]-00</text>
<text x="43.5" y="169.9">C262356</text>
<text x="43.6" y="174">C262378</text>
<text x="53.2" y="169.9">or</text>
<text x="53.3" y="174">or</text>
<text x="56.4" y="169.9">C2681942</text>
<text x="56.4" y="174">C262749</text>
<text x="68.4" y="169.9">(tube</text>
<text x="74.6" y="169.9">vs</text>
<text x="77.7" y="169.9">tape!)</text>
<text x="137.2" y="168.4">B15</text>
<text x="137.2" y="170.4">B14</text>
<text x="137.2" y="172.5">B13</text>
<text x="17.8" y="178">These</text>
<text x="24.3" y="178">are</text>
<text x="28.5" y="178">slide</text>
<text x="34.2" y="178">lock,</text>
<text x="39.9" y="178">not</text>
<text x="44.1" y="178">simple</text>
<text x="51.5" y="178">push</text>
<text x="57.1" y="178">in</text>
<text x="60" y="178">as</text>
<text x="63.4" y="178">on</text>
<text x="66.9" y="178">original,</text>
<text x="75.9" y="178">but</text>
<text x="80.1" y="178">that's</text>
<text x="86.6" y="178">ok...</text>
<text x="17.8" y="180.1">Original</text>
<text x="26.4" y="180.1">is</text>
<text x="29.2" y="180.1">similar</text>
<text x="36.9" y="180.1">to</text>
<text x="39.9" y="180.1">HDGC 1.0-B-26PWB</text>
<text x="61.3" y="180.1">but</text>
<text x="65.5" y="180.1">that</text>
<text x="70.4" y="180.1">is</text>
<text x="73.2" y="180.1">very</text>
<text x="78.2" y="180.1">low</text>
<text x="82.5" y="180.1">stock,</text>
<text x="89.3" y="180.1">so</text>
<text x="92.6" y="180.1">not</text>
<text x="96.8" y="180.1">worth</text>
<text x="109.2" y="182.1">Extra</text>
<text x="109.2" y="184.1">1xSPI,</text>
<text x="115.2" y="182.1">Bonus</text>
<text x="116.3" y="184.1">1xUART,</text>
<text x="122.1" y="182.1">Breakout!</text>
<text x="125" y="184.1">1xi2c</text>
<text x="131.3" y="184.1">on</text>
<text x="132.3" y="182.1">;)</text>
<text x="134.8" y="184.1">6</text>
<text x="137.1" y="184.1">pins</text>
<text x="109.2" y="186.2">PA8</text>
<text x="109.2" y="188.2">PA10</text>
<text x="109.2" y="190.2">PB14</text>
<text x="114" y="186.2">(i2c2-sda),</text>
<text x="115.2" y="188.2">(usart1-rx),</text>
<text x="115.3" y="190.2">(spi2-miso,</text>
<text x="126.4" y="186.2">PA9</text>
<text x="128" y="190.2">usart3-rts/de),</text>
<text x="128.1" y="188.2">PB13</text>
<text x="131.2" y="186.2">(i2c2-scl,</text>
<text x="134.2" y="188.2">(spi2-sck,</text>
<text x="142.3" y="186.2">usart1-tx),</text>
<text x="144.4" y="190.2">PB15</text>
<text x="145.5" y="188.2">usart3-cts),</text>
<text x="150.5" y="190.2">(spi2-mosi)</text>
</g>
<g font-size="1.8" fill="#006464">
<text x="45.6" y="18.6">+3V3</text>
<text x="124.4" y="21.2">+3V3</text>
<text x="233.6" y="21.2">+3V3</text>
<text x="49.1" y="33.8" transform="rotate(-90 49.1 33.8)">VTref</text>
<text x="51.5" y="33.9">~{RESET}</text>
<text x="127" y="33.9">100nF</text>
<text x="129.5" y="30.1">C2</text>
<text x="134.6" y="33.9">100nF</text>
<text x="137.2" y="30.1">C4</text>
<text x="142.2" y="33.9">100nF</text>
<text x="144.8" y="30.1">C7</text>
<text x="149.9" y="33.9">1uF</text>
<text x="152.4" y="30.1">C8</text>
<text x="157.5" y="33.9">1uF</text>
<text x="160" y="30.1">C12</text>
<text x="230" y="35.2">10k</text>
<text x="231" y="32.6">R7</text>
<text x="242.9" y="32.6">Volume</text>
<text x="244.3" y="30.1">SW6</text>
<text x="259.1" y="32.6">R5</text>
<text x="259.1" y="35.2">10k</text>
<text x="34.4" y="40.2">J5</text>
<text x="46.1" y="39">SWCLK/TCK</text>
<text x="46.4" y="41.5">SWDIO/TMS</text>
<text x="13.6" y="42.8">Conn_ARM_JTAG_SWD_10</text>
<text x="48.3" y="44">SWO/TDO</text>
<text x="50.4" y="46.6">NC/TDI</text>
<text x="119.3" y="44">+3V3</text>
<text x="155.4" y="44">GND</text>
<text x="229.3" y="46.6">10k</text>
<text x="229.8" y="44">R6</text>
<text x="259.8" y="46.6">10k</text>
<text x="260.3" y="44">R8</text>
<text x="46.6" y="52.3" transform="rotate(-90 46.6 52.3)">GNDDetect</text>
<text x="49.1" y="52.3" transform="rotate(-90 49.1 52.3)">GND</text>
<text x="226.1" y="52.9">C5</text>
<text x="271.8" y="52.9">C6</text>
<text x="226.1" y="55.5">10nF</text>
<text x="271.8" y="55.5">10nF</text>
<text x="46.2" y="64.4">GND</text>
<text x="127.5" y="61.8">VREF+</text>
<text x="138" y="63.5" transform="rotate(-90 138 63.5)">VBAT</text>
<text x="140.6" y="62.8" transform="rotate(-90 140.6 62.8)">VDD</text>
<text x="143.1" y="62.8" transform="rotate(-90 143.1 62.8)">VDD</text>
<text x="145.6" y="62.8" transform="rotate(-90 145.6 62.8)">VDD</text>
<text x="148.2" y="63.8" transform="rotate(-90 148.2 63.8)">VDDA</text>
<text x="150.7" y="61.8">PA0</text>
<text x="150.7" y="64.4">PA1</text>
<text x="244.3" y="64.4">GND</text>
<text x="127.5" y="72">PF0</text>
<text x="127.5" y="66.9">PG10</text>
<text x="150.7" y="66.9">PA2</text>
<text x="150.7" y="69.4">PA3</text>
<text x="150.7" y="72">PA4</text>
<text x="127.5" y="74.5">PF1</text>
<text x="150.7" y="74.5">PA5</text>
<text x="150.7" y="77.1">PA6</text>
<text x="127.5" y="79.6">PC4</text>
<text x="127.5" y="82.1">PC6</text>
<text x="150.7" y="79.6">PA7</text>
<text x="150.7" y="82.1">PA8</text>
<text x="127.5" y="89.8">PC13</text>
<text x="127.5" y="84.7">PC10</text>
<text x="127.5" y="87.2">PC11</text>
<text x="149.5" y="87.2">PA10</text>
<text x="149.5" y="89.8">PA11</text>
<text x="150.7" y="84.7">PA9</text>
<text x="127.5" y="92.3">PC14</text>
<text x="127.5" y="94.8">PC15</text>
<text x="149.5" y="92.3">PA12</text>
<text x="149.5" y="94.8">PA13</text>
<text x="252" y="94.8">SW1</text>
<text x="264.1" y="92.3">+3V3</text>
<text x="127.5" y="99.9">PB0</text>
<text x="149.5" y="97.4">PA14</text>
<text x="149.5" y="99.9">PA15</text>
<text x="251.9" y="97.4">PWR</text>
<text x="127.5" y="102.5">PB1</text>
<text x="127.5" y="105">PB2</text>
<text x="127.5" y="107.5">PB3</text>
<text x="251.4" y="107.5">MUTE</text>
<text x="252" y="105">SW2</text>
<text x="127.5" y="110.1">PB4</text>
<text x="127.5" y="112.6">PB5</text>
<text x="212" y="113.9">D1</text>
<text x="127.5" y="115.2">PB6</text>
<text x="127.5" y="117.7">PB7</text>
<text x="201.3" y="115.2">R16</text>
<text x="201.3" y="117.7">220</text>
<text x="208.2" y="116.4">NUM_LOCK</text>
<text x="252" y="117.7">SW3</text>
<text x="127.5" y="125.3">PB10</text>
<text x="127.5" y="120.2">PB8</text>
<text x="127.5" y="122.8">PB9</text>
<text x="251.5" y="120.2">PREV</text>
<text x="88.9" y="129.1">10k</text>
<text x="88.9" y="126.6">R21</text>
<text x="127.5" y="127.9">PB11</text>
<text x="127.5" y="130.4">PB12</text>
<text x="201.3" y="127.9">R17</text>
<text x="201.3" y="130.4">220</text>
<text x="207.8" y="129.1">CAPS_LOCK</text>
<text x="212" y="126.6">D2</text>
<text x="248.2" y="130.4">PLAY_PAUSE</text>
<text x="252" y="127.9">SW4</text>
<text x="127.5" y="132.9">PB13</text>
<text x="127.5" y="135.5">PB14</text>
<text x="84.3" y="138">GND</text>
<text x="127.5" y="138">PB15</text>
<text x="143.1" y="141.7" transform="rotate(-90 143.1 141.7)">VSS</text>
<text x="201.3" y="140.6">R18</text>
<text x="201.3" y="143.1">220</text>
<text x="206.7" y="141.8">SCROLL_LOCK</text>
<text x="212" y="139.3">D3</text>
<text x="251.6" y="143.1">NEXT</text>
<text x="252" y="140.6">SW5</text>
<text x="144.4" y="145.6">U2</text>
<text x="144.4" y="148.2">STM32G431CBUx</text>
<text x="24.1" y="153.3">Conn_01x26_Socket</text>
<text x="32.5" y="155.8">J3</text>
<text x="140.2" y="153.3">GND</text>
<text x="224" y="153.3">GND</text>
<text x="108" y="160.9">Conn_01x06_Socket</text>
<text x="116.3" y="158.3">J6</text>
<text x="119.3" y="162.3">6</text>
<text x="152.6" y="171">Jumper_2_Open</text>
<text x="158.2" y="168.5">JP3</text>
<text x="152.9" y="183.7">GND</text>
</g>
<g font-size="1.8" fill="#a90000">
<text x="48" y="27.4" transform="rotate(-90 48 27.4)">1</text>
<text x="58.4" y="32.8">10</text>
<text x="59" y="40.4">2</text>
<text x="59" y="37.8">4</text>
<text x="59" y="42.9">6</text>
<text x="59" y="45.5">8</text>
<text x="243.6" y="47.6" transform="rotate(-90 243.6 47.6)">A</text>
<text x="246.1" y="47.7" transform="rotate(-90 246.1 47.7)">C</text>
<text x="248.7" y="47.7" transform="rotate(-90 248.7 47.7)">B</text>
<text x="45.5" y="55.3" transform="rotate(-90 45.5 55.3)">9</text>
<text x="48" y="55.3" transform="rotate(-90 48 55.3)">3</text>
<text x="136.9" y="57.9" transform="rotate(-90 136.9 57.9)">1</text>
<text x="139.4" y="58.5" transform="rotate(-90 139.4 58.5)">23</text>
<text x="142" y="58.5" transform="rotate(-90 142 58.5)">35</text>
<text x="144.5" y="58.5" transform="rotate(-90 144.5 58.5)">48</text>
<text x="147.1" y="58.5" transform="rotate(-90 147.1 58.5)">21</text>
<text x="124.4" y="60.7">20</text>
<text x="125" y="65.8">7</text>
<text x="154.9" y="65.8">10</text>
<text x="155.5" y="60.7">8</text>
<text x="155.5" y="63.2">9</text>
<text x="125" y="70.9">5</text>
<text x="154.9" y="68.3">11</text>
<text x="154.9" y="70.9">12</text>
<text x="125" y="73.4">6</text>
<text x="154.9" y="73.4">13</text>
<text x="154.9" y="75.9">14</text>
<text x="124.4" y="78.5">16</text>
<text x="124.4" y="81">29</text>
<text x="124.4" y="83.6">39</text>
<text x="154.9" y="78.5">15</text>
<text x="154.9" y="81">30</text>
<text x="154.9" y="83.6">31</text>
<text x="35.5" y="86.1">1</text>
<text x="35.5" y="88.6">2</text>
<text x="124.4" y="86.1">40</text>
<text x="125" y="88.6">2</text>
<text x="154.9" y="86.1">32</text>
<text x="154.9" y="88.6">33</text>
<text x="35.5" y="91.2">3</text>
<text x="35.5" y="93.7">4</text>
<text x="125" y="91.2">3</text>
<text x="125" y="93.7">4</text>
<text x="154.9" y="91.2">34</text>
<text x="154.9" y="93.7">36</text>
<text x="35.5" y="96.3">5</text>
<text x="35.5" y="98.8">6</text>
<text x="35.5" y="101.3">7</text>
<text x="124.4" y="98.8">17</text>
<text x="124.4" y="101.3">18</text>
<text x="154.9" y="96.3">37</text>
<text x="154.9" y="98.8">38</text>
<text x="35.5" y="103.9">8</text>
<text x="35.5" y="106.4">9</text>
<text x="124.4" y="103.9">19</text>
<text x="124.4" y="106.4">41</text>
<text x="34.9" y="109">10</text>
<text x="34.9" y="111.5">11</text>
<text x="124.4" y="109">42</text>
<text x="124.4" y="111.5">43</text>
<text x="34.9" y="114">12</text>
<text x="34.9" y="116.6">13</text>
<text x="34.9" y="119.1">14</text>
<text x="124.4" y="114">44</text>
<text x="124.4" y="116.6">45</text>
<text x="124.4" y="119.1">46</text>
<text x="34.9" y="121.7">15</text>
<text x="34.9" y="124.2">16</text>
<text x="124.4" y="124.2">22</text>
<text x="124.4" y="121.7">47</text>
<text x="34.9" y="126.7">17</text>
<text x="34.9" y="129.3">18</text>
<text x="34.9" y="131.8">19</text>
<text x="124.4" y="126.7">24</text>
<text x="124.4" y="129.3">25</text>
<text x="124.4" y="131.8">26</text>
<text x="34.9" y="134.4">20</text>
<text x="34.9" y="136.9">21</text>
<text x="124.4" y="134.4">27</text>
<text x="124.4" y="136.9">28</text>
<text x="34.9" y="139.4">22</text>
<text x="34.9" y="142">23</text>
<text x="34.9" y="144.5">24</text>
<text x="34.9" y="147.1">25</text>
<text x="34.9" y="149.6">26</text>
<text x="142" y="144.8" transform="rotate(-90 142 144.8)">49</text>
<text x="119.3" y="167.4">4</text>
<text x="119.3" y="164.8">5</text>
<text x="119.3" y="172.5">2</text>
<text x="119.3" y="169.9">3</text>
<text x="119.3" y="175">1</text>
<text x="155.5" y="174.7">2</text>
<text x="163.1" y="174.7">1</text>
</g>
<g font-size="1.8" fill="#0f0f0f">
<text x="66" y="32.7">NRST</text>
<text x="66" y="37.8">SWD_CLK</text>
<text x="66" y="40.3">SWD_IO</text>
<text x="223.5" y="40.3">ENC_A</text>
<text x="269.2" y="40.3">ENC_B</text>
<text x="66" y="42.8">SWO</text>
<text x="114.4" y="65.7">NRST</text>
<text x="160" y="65.7">SCROLL_LOCK</text>
<text x="162.6" y="63.2">ENC_B</text>
<text x="162.6" y="60.6">ENC_A</text>
<text x="109.2" y="70.8">NUM_LOCK</text>
<text x="160" y="68.2">SW1</text>
<text x="160" y="70.8">CM19</text>
<text x="108.5" y="73.3">CAPS_LOCK</text>
<text x="160" y="73.3">CM20</text>
<text x="160" y="75.9">CM21</text>
<text x="114" y="80.9">CM10</text>
<text x="114" y="78.4">CM26</text>
<text x="114" y="83.5">CM17</text>
<text x="160" y="80.9">CM23</text>
<text x="160" y="83.5">CM24</text>
<text x="160" y="78.4">CM22</text>
<text x="43.2" y="88.6">CM20</text>
<text x="43.2" y="86">CM19</text>
<text x="117.8" y="86">CM1</text>
<text x="119.4" y="88.6">SW5</text>
<text x="160" y="86">CM25</text>
<text x="43.2" y="93.6">CM22</text>
<text x="43.2" y="91.1">CM21</text>
<text x="119.4" y="91.1">SW4</text>
<text x="119.4" y="93.6">SW3</text>
<text x="162.6" y="93.6">SWD_IO</text>
<text x="43.2" y="96.2">CM26</text>
<text x="43.2" y="98.7">CM2</text>
<text x="43.2" y="101.3">CM3</text>
<text x="117.8" y="98.7">CM2</text>
<text x="117.8" y="101.3">CM3</text>
<text x="160" y="98.7">CM18</text>
<text x="162.6" y="96.2">SWD_CLK</text>
<text x="243.8" y="101.3">SW1</text>
<text x="43.2" y="106.3">CM11</text>
<text x="43.2" y="103.8">CM4</text>
<text x="116.8" y="106.3">SWO</text>
<text x="117.8" y="103.8">CM4</text>
<text x="43.2" y="111.4">CM13</text>
<text x="43.2" y="108.9">CM12</text>
<text x="43.2" y="114">CM14</text>
<text x="117.8" y="114">CM7</text>
<text x="117.8" y="108.9">CM5</text>
<text x="117.8" y="111.4">CM6</text>
<text x="243.8" y="111.4">SW2</text>
<text x="43.2" y="116.5">CM15</text>
<text x="43.2" y="119">CM16</text>
<text x="111.8" y="119">SW2</text>
<text x="117.8" y="116.5">CM8</text>
<text x="187.9" y="119">NUM_LOCK</text>
<text x="43.2" y="124.1">CM23</text>
<text x="43.2" y="121.6">CM10</text>
<text x="111.8" y="121.6">CM9</text>
<text x="116.6" y="124.1">CM11</text>
<text x="243.8" y="124.1">SW3</text>
<text x="43.2" y="129.2">CM25</text>
<text x="43.2" y="131.7">CM18</text>
<text x="43.2" y="126.7">CM24</text>
<text x="116.6" y="131.7">CM14</text>
<text x="116.6" y="126.7">CM12</text>
<text x="116.6" y="129.2">CM13</text>
<text x="187.2" y="131.7">CAPS_LOCK</text>
<text x="43.2" y="134.3">CM17</text>
<text x="43.2" y="136.8">CM1</text>
<text x="116.6" y="134.3">CM15</text>
<text x="116.6" y="136.8">CM16</text>
<text x="243.8" y="134.3">SW4</text>
<text x="43.2" y="139.4">CM5</text>
<text x="43.2" y="141.9">CM6</text>
<text x="43.2" y="144.4">CM7</text>
<text x="43.2" y="147">CM8</text>
<text x="43.2" y="149.5">CM9</text>
<text x="184.9" y="144.4">SCROLL_LOCK</text>
<text x="243.8" y="147">SW5</text>
<text x="127" y="167.3">CM23</text>
<text x="127" y="162.2">CM25</text>
<text x="127" y="164.8">CM24</text>
<text x="127" y="172.4">CM15</text>
<text x="127" y="169.8">CM16</text>
<text x="127" y="174.9">CM14</text>
</g>
<text font-size="1.8" fill="#840084" x="239.1" y="51.7">EC12E24204A7</text>
<g font-size="1.8" fill="#725600">
<text x="87.6" y="117.7">CAN_SHUTDOWN</text>
<text x="65" y="120.2">CANFD_RX</text>
<text x="93.3" y="122.8">CANFD_TX</text>
</g>
</svg>
